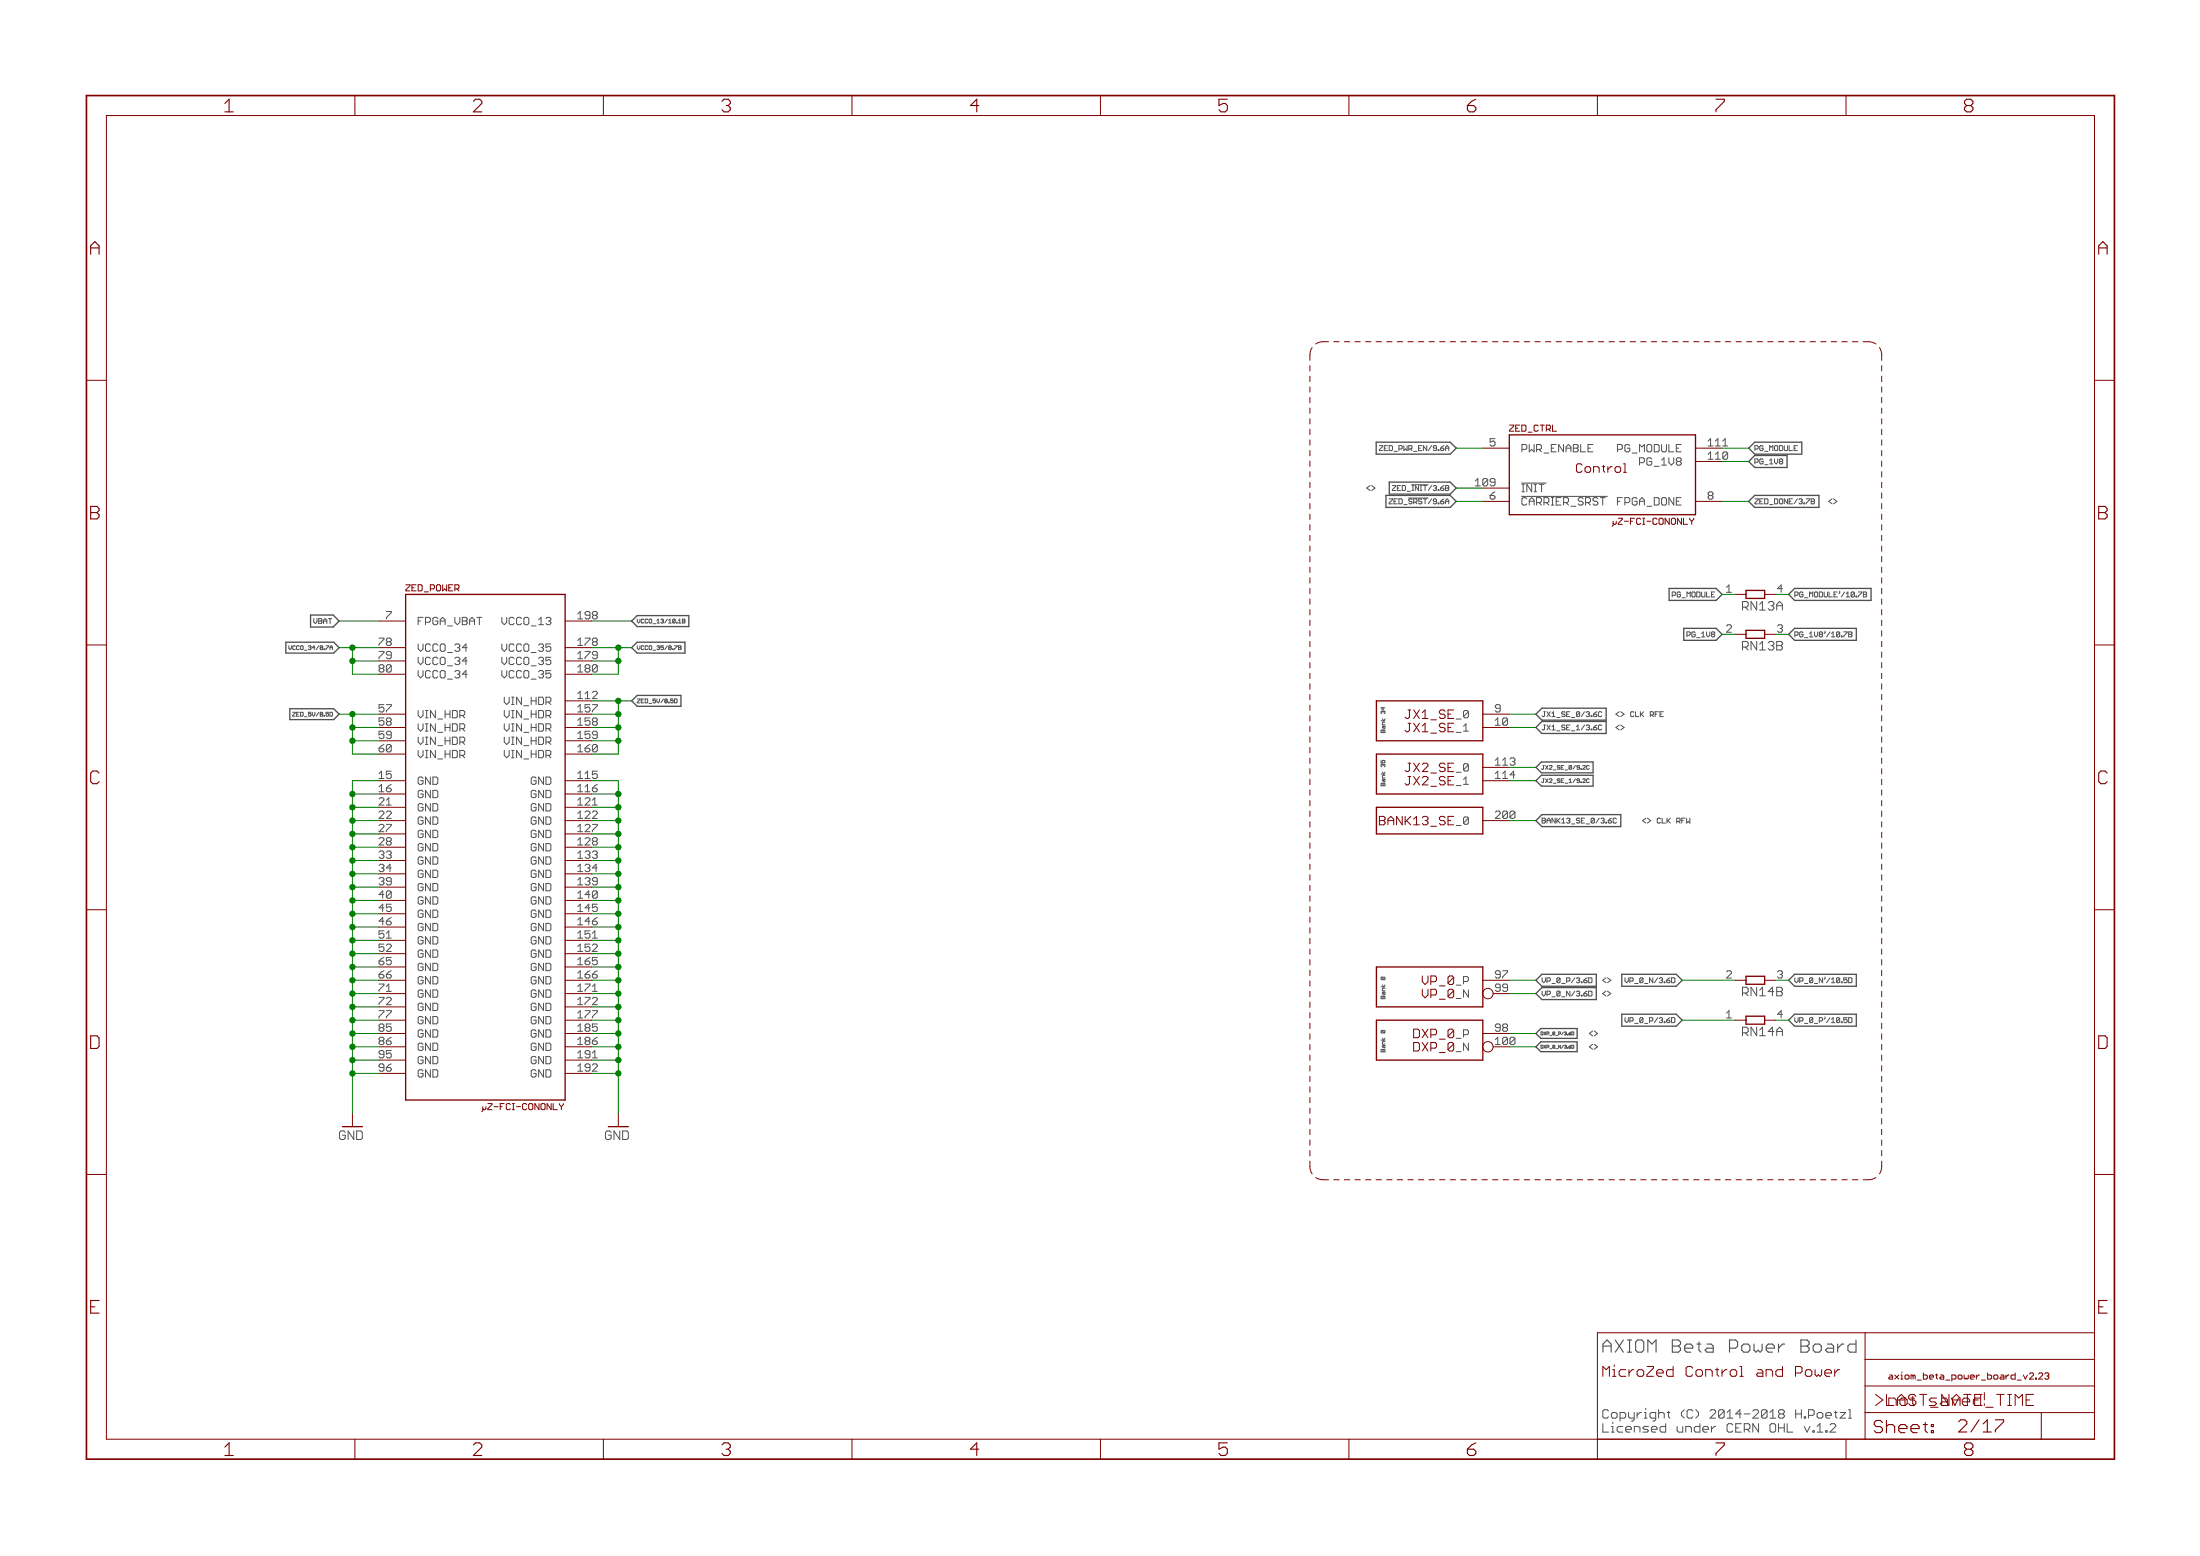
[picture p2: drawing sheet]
<svg xmlns="http://www.w3.org/2000/svg" width="420mm" height="297mm" viewBox="0 0 420 297" stroke-linecap="round" stroke-linejoin="round" font-family="sans-serif">
<path d="M353.3 256.6h1.2M354.5 255.8v2.3h-1.2" fill="none" stroke="#505050" stroke-width=".21"/>
<g fill="none" stroke="#505050" stroke-width=".19">
<path d="M263.4 85.1h.7M264.1 85.2l-.7 .7v.1h.7M265.3 95.2h.6M265.9 95.4l-.6 .6v.2h.6M269 95.1h3.8M269.6 92.5h3.2M290.6 94.8h16.4M290.6 92.2h4.7M303.3 84.9h.9M303.3 86.3h.9M308.9 85.8h.7M308.9 95.7h.5"/>
<path d="M309.6 84.9h-.7v1.4M309.8 95h-.9v1.4M313.1 88.3h.7M313.8 87.4h-.7v1.4M342.6 85.1h.7M342.6 86h.7M95.8 117.9v.9l.5 .5M319.4 113.6h.4M319.8 113h-.4v1M95.8 122.9v1l.5 .4M95.8 125.5v.9l.5 .5M95.8 128v.9l.5 .5"/>
<path d="M305.8 135.9l.1 .1M305.8 138.4l.1 .2M305.9 136.7l-.1 .1M305.9 139.2l-.1 .1M317 135.9h.7M317 136.8h.7M322.2 121.3h.4M322.6 120.6h-.4v1M308.2 156.2l.5 .1M308.7 157l-.5 .1M322.7 156.2v.9l-.3-.3M310.3 186.7v.6l.4 .3"/>
<path d="M310.3 194.3v.6l.4 .3M350.6 272v.3l-1.1 1.1h1.1"/>
</g>
<g fill="none" stroke="#505050" stroke-width=".25">
<path d="M262.8 84.4h14.2l1.1 1.2-1.1 1.1h-14.2zM264.7 94.6h12.3l1.1 1.1-1.1 1.2h-12.3zM265.3 92h11.7l1.1 1.2-1.1 1.1h-11.7zM335.1 94.6h12.3v2.3h-12.3l-1.1-1.2zM335.1 84.4h9v2.3h-9l-1.1-1.1zM335.1 87h6.2v2.2h-6.2l-1.1-1.1zM59.3 117.4h4.3l1.2 1.2-1.2 1.1h-4.3zM120.6 118.6l1.1-1.1h9.9v2.1h-9.9zM318.8 112.3h8.9l1.2 1.2-1.2 1.1h-8.9zM321.6 120h6.1l1.2 1.1-1.2 1.1h-6.1zM341.6 113.5l1.1-1.2h14.6v2.3h-14.6zM54.6 122.6h9.1l1.1 1-1.1 1.1h-9.1z"/>
<path d="M55.4 135.3h8.3l1.1 1-1.1 1.1h-8.3zM120.6 123.6l1.1-1h9.1v2.1h-9.1zM120.6 133.8l1.1-1h8.3v2h-8.3zM293.3 136.3l1.2-1.1h12.2v2.3h-12.2zM293.3 138.9l1.2-1.2h12.2v2.3h-12.2zM341.6 121.1l1.1-1.1h11.8v2.2h-11.8zM293.3 146.5l1.1-1h9.8v2h-9.8zM293.3 149l1.1-1h9.8v2.1h-9.8zM293.3 156.7l1.2-1.2h15v2.3h-15zM293.3 187.1l1.2-1.1h10.4v2.3h-10.4zM293.3 189.7l1.2-1.2h10.4v2.3h-10.4zM293.3 197.3l1-1h6.9v1.9h-6.9z"/>
<path d="M293.3 199.8l1-.9h6.9v1.9h-6.9zM309.7 186h10.4l1.2 1.1-1.2 1.2h-10.4zM309.7 193.6h10.4l1.2 1.2-1.2 1.1h-10.4zM341.6 194.8l1.1-1.2h11.8v2.3h-11.8zM342.7 186h11.8v2.3h-11.8l-1.1-1.2z"/>
</g>
<g fill="none" stroke="#800000" stroke-width=".19">
<path d="M67.8 18.2v3.9M115.2 18.2v3.9M162.7 18.2v3.9M210.2 18.2v3.9M257.6 18.2v3.9M305.1 18.2v3.9M352.6 18.2v3.9M20.3 22.1h379.7v252.6h-379.7zM16.5 72.6h3.8M250.2 69.8v1M250.2 71.8v1.1M250.2 73.9v1"/>
<path d="M250.2 75.9v1M250.2 77.9v1M250.2 79.9v1M250.6 66.4l-.2 .3a4 4 0 0 0-.2 2.1M253.7 65.2a3.6 3.6 0 0 0-2.4 .5M254.7 65.2h1M256.8 65.2h1M258.8 65.2h1M260.8 65.2h1M262.8 65.2h1M264.8 65.2h1.1M266.8 65.2h1.1"/>
<path d="M268.9 65.2h1M270.9 65.2h1M272.9 65.2h1M274.9 65.2h1.1M277 65.2h1M279 65.2h1M281 65.2h1M283 65.2h1.1M285.1 65.2h1M287.1 65.2h1M289.1 65.2h1M291.1 65.2h1"/>
<path d="M293.1 65.2h1.1M295.1 65.2h1.1M297.2 65.2h1M299.2 65.2h1M301.2 65.2h1M303.2 65.2h1.1M305.3 65.2h1M307.3 65.2h1M309.3 65.2h1M311.3 65.2h1.1M313.4 65.2h1M315.4 65.2h1"/>
<path d="M317.4 65.2h1M319.4 65.2h1M321.4 65.2h1.1M323.5 65.2h1M325.5 65.2h1M327.5 65.2h1M329.5 65.2h1M331.6 65.2h1M333.6 65.2h1M335.6 65.2h1M337.6 65.2h1M339.6 65.2h1.1"/>
<path d="M341.7 65.2h1M343.7 65.2h1M345.7 65.2h1M347.7 65.2h1M349.7 65.2h1.1M351.8 65.2h1M353.8 65.2h1M355.8 65.2a3.6 3.6 0 0 1 2.4 .5M358.9 66.4l.2 .3a4 4 0 0 1 .3 2.1M359.4 69.8v1M359.4 71.8v1.1M359.4 73.9v1"/>
<path d="M359.4 75.9v1M359.4 77.9v1M359.4 79.9v1M400 72.6h3.8M250.2 81.9v1.1M250.2 84v1M250.2 86v1M250.2 88v1M250.2 90v1.1M250.2 92.1v1M250.2 94.1v1M250.2 96.1v1"/>
<path d="M250.2 98.1v1.1M283.2 95.7h5M283.2 85.6h5M283.2 93.2h5M308.1 99.5v.8l-.2 .2M308.1 99.9l.2 .2M323.8 95.7h5.1M323.8 85.6h5.1M323.8 88.1h5.1M359.4 81.9v1.1M359.4 84v1M359.4 86v1"/>
<path d="M359.4 88v1M359.4 90v1.1M359.4 92.1v1M359.4 94.1v1M359.4 96.1v1M359.4 98.1v1.1M72.4 118.6h5.1M107.9 118.6h5.1M250.2 100.2v1M250.2 102.2v1M250.2 104.2v1M250.2 106.2v1.1"/>
<path d="M250.2 108.3v1M250.2 110.3v1M250.2 112.3v1M250.2 114.3v1.1M250.2 116.4v1M250.2 118.4v1M331.4 113.5h2.1M337 113.5h2M359.4 100.2v1M359.4 102.2v1M359.4 104.2v1M359.4 106.2v1.1"/>
<path d="M359.4 108.3v1M359.4 110.3v1M359.4 112.3v1M359.4 114.3v1.1M359.4 116.4v1M359.4 118.4v1M16.5 123.1h3.8M72.4 123.6h5.1M72.4 126.2h5.1M72.4 128.7h5.1M72.4 136.3h5.1M72.4 138.9h5.1"/>
<path d="M107.9 123.6h5.1M107.9 126.2h5.1M107.9 128.7h5.1M107.9 136.3h5.1M107.9 138.9h5.1M107.9 133.8h5.1M250.2 120.4v1M250.2 122.4v1.1M250.2 124.5v1M250.2 126.5v1M250.2 128.5v1M250.2 130.5v1.1"/>
<path d="M250.2 132.6v1M250.2 134.6v1M250.2 136.6v1M250.2 138.6v1.1M283.2 136.3h5M283.2 138.9h5M331.4 121.1h2.1M337 121.1h2M359.4 120.4v1M359.4 122.4v1.1M359.4 124.5v1M359.4 126.5v1"/>
<path d="M359.4 128.5v1M359.4 130.5v1.1M359.4 132.6v1M359.4 134.6v1M359.4 136.6v1M359.4 138.6v1.1M400 123.1h3.8M72.4 149h5.1M72.4 151.6h5.1M72.4 154.1h5.1M72.4 156.7h5.1M72.4 159.2h5.1"/>
<path d="M72.4 141.4h5.1M72.4 144h5.1M107.9 149h5.1M107.9 151.6h5.1M107.9 154.1h5.1M107.9 156.7h5.1M107.9 159.2h5.1M107.9 141.4h5.1M107.9 144h5.1M250.2 140.7v1M250.2 142.7v1M250.2 144.7v1"/>
<path d="M250.2 146.7v1.1M250.2 148.8v1M250.2 150.8v1M250.2 152.8v1M250.2 154.8v1.1M250.2 156.9v1M250.2 158.9v1M263.4 156.7h.9M264.3 155.9h-.9v1.6h.9M283.2 149h5M283.2 156.7h5M283.2 146.5h5"/>
<path d="M359.4 140.7v1M359.4 142.7v1M359.4 144.7v1M359.4 146.7v1.1M359.4 148.8v1M359.4 150.8v1M359.4 152.8v1M359.4 154.8v1.1M359.4 156.9v1M359.4 158.9v1M16.5 173.7h3.8M72.4 161.7h5.1"/>
<path d="M72.4 164.3h5.1M72.4 166.8h5.1M72.4 169.4h5.1M72.4 171.9h5.1M72.4 174.4h5.1M72.4 177h5.1M72.4 179.5h5.1M107.9 161.7h5.1M107.9 164.3h5.1M107.9 166.8h5.1M107.9 169.4h5.1M107.9 171.9h5.1"/>
<path d="M107.9 174.4h5.1M107.9 177h5.1M107.9 179.5h5.1M250.2 160.9v1M250.2 162.9v1.1M250.2 165v1M250.2 167v1M250.2 169v1M250.2 171v1.1M250.2 173.1v1M250.2 175.1v1M250.2 177.1v1"/>
<path d="M250.2 179.1v1.1M359.4 160.9v1M359.4 162.9v1.1M359.4 165v1M359.4 167v1M359.4 169v1M359.4 171v1.1M359.4 173.1v1M359.4 175.1v1M359.4 177.1v1M359.4 179.1v1.1M400 173.7h3.8"/>
<path d="M72.4 182.1h5.1M72.4 184.6h5.1M72.4 187.1h5.1M72.4 189.7h5.1M72.4 192.2h5.1M72.4 194.8h5.1M72.4 197.3h5.1M72.4 199.8h5.1M107.9 182.1h5.1M107.9 184.6h5.1M107.9 187.1h5.1M107.9 189.7h5.1"/>
<path d="M107.9 192.2h5.1M107.9 194.8h5.1M107.9 197.3h5.1M107.9 199.8h5.1M250.2 181.2v1M250.2 183.2v1M250.2 185.2v1M250.2 187.2v1.1M250.2 189.3v1M250.2 191.3v1M250.2 193.3v1M250.2 195.3v1.1"/>
<path d="M250.2 197.4v1M250.2 199.4v1M283.2 187.1h5M283.2 197.3h5M331.4 187.1h2.1M331.4 194.8h2.1M337 187.1h2M337 194.8h2M359.4 181.2v1M359.4 183.2v1M359.4 185.2v1M359.4 187.2v1.1"/>
<path d="M359.4 189.3v1M359.4 191.3v1M359.4 193.3v1M359.4 195.3v1.1M359.4 197.4v1M359.4 199.4v1M67.3 212.5v2.6M72.4 202.4h5.1M72.4 204.9h5.1M92.2 211.3v.7l-.2 .2M92.2 211.6l.2 .2M107.9 202.4h5.1"/>
<path d="M107.9 204.9h5.1M118.1 212.5v2.6M250.2 201.4v1M250.2 203.4v1.1M250.2 205.5v1M250.2 207.5v1M250.2 209.5v1M250.2 211.5v1.1M250.2 213.6v1M250.2 215.6v1M250.2 217.6v1M250.2 219.6v1.1"/>
<path d="M359.4 201.4v1M359.4 203.4v1.1M359.4 205.5v1M359.4 207.5v1M359.4 209.5v1M359.4 211.5v1.1M359.4 213.6v1M359.4 215.6v1M359.4 217.6v1M359.4 219.6v1.1M16.5 224.2h3.8M250.2 221.7a3.6 3.6 0 0 0 .4 2.4"/>
<path d="M251.3 224.8l.3 .2a4 4 0 0 0 2.1 .2M254.7 225.2h1M256.8 225.2h1M258.8 225.2h1M260.8 225.2h1M262.8 225.2h1M264.8 225.2h1.1M266.8 225.2h1.1M268.9 225.2h1M270.9 225.2h1M272.9 225.2h1M274.9 225.2h1.1"/>
<path d="M277 225.2h1M279 225.2h1M281 225.2h1M283 225.2h1.1M285.1 225.2h1M287.1 225.2h1M289.1 225.2h1M291.1 225.2h1M293.1 225.2h1.1M295.1 225.2h1.1M297.2 225.2h1M299.2 225.2h1"/>
<path d="M301.2 225.2h1M303.2 225.2h1.1M305.3 225.2h1M307.3 225.2h1M309.3 225.2h1M311.3 225.2h1.1M313.4 225.2h1M315.4 225.2h1M317.4 225.2h1M319.4 225.2h1M321.4 225.2h1.1M323.5 225.2h1"/>
<path d="M325.5 225.2h1M327.5 225.2h1M329.5 225.2h1M331.6 225.2h1M333.6 225.2h1M335.6 225.2h1M337.6 225.2h1M339.6 225.2h1.1M341.7 225.2h1M343.7 225.2h1M345.7 225.2h1M347.7 225.2h1"/>
<path d="M349.7 225.2h1.1M351.8 225.2h1M353.8 225.2h1M358.2 224.8l-.3 .2a3.8 3.8 0 0 1-2.1 .2M359.4 221.7a3.6 3.6 0 0 1-.5 2.4M400 224.2h3.8M356.2 254.4v20.3M356.2 259.5h43.8M400 254.4h-94.9v24.2M67.8 274.7v3.9M115.2 274.7v3.9M162.7 274.7v3.9"/>
<path d="M210.2 274.7v3.9M257.6 274.7v3.9M352.6 274.7v3.9M356.2 269.7h43.8M356.2 264.6h43.8M358.2 266.2l1.4 1.1-1.4 1M379.2 268.6h1.4M381.3 266.2h1.5M382 266.2v2.1M383.4 266.2h.8M383.4 268.3h.8M383.8 266.2v2.1"/>
<path d="M384.9 268.3v-2.1l.7 .7 .6-.7v2.1M386.9 267.3h.7M388.4 266.2h-1.5v2.1h1.5M389.8 269.7v5"/>
<circle cx="284.2" cy="189.7" r=".99"/>
<circle cx="284.2" cy="199.8" r=".99"/>
</g>
<path d="M288.2 83h35.6v15.3h-35.6zM77.5 113.5h30.4v96.5h-30.4zM333.5 114.2v-1.5h3.5v1.5M262.9 133.8h20.3v7.6h-20.3zM333.5 121.9v-1.6h3.5v1.6M262.9 144h20.3v7.6h-20.3zM262.9 154.1h20.3v5.1h-20.3zM262.9 184.6h20.3v7.6h-20.3zM262.9 194.8h20.3v7.6h-20.3zM333.5 187.9v-1.5h3.5v1.5M333.5 195.5v-1.5h3.5v1.5" fill="none" stroke="#800000" stroke-width=".25"/>
<path d="M359.5 271.5l-.4-.3h-.8l-.4 .3v.4l.4 .4h.8l.4 .4v.4l-.4 .4h-.8l-.4-.4M360.3 271.2v2.3M360.3 272.3l.4-.4h.8l.3 .4v1.2M362.6 272.7h1.6v-.4l-.4-.4h-.8l-.4 .4v.8l.4 .4h.8M365 272.7h1.5v-.4l-.4-.4h-.7l-.4 .4v.8l.4 .4h.7M367.3 271.9h.8M367.7 271.5v1.6l.4 .4M368.9 271.9h.4v.4h-.4zM368.9 273.1h.4v.4h-.4z" fill="none" stroke="#800000" stroke-width=".21"/>
<path d="M16.5 18.2h387.3v260.4h-387.3z" fill="none" stroke="#800000" stroke-width=".32"/>
<g fill="none" stroke="#008000" stroke-width=".19">
<path d="M278.1 85.6h5.1M278.1 93.2h5.1M278.1 95.7h5.1M328.9 85.6h5.1M328.9 88.1h5.1M328.9 95.7h5.1M64.8 118.6h7.6M113 118.6h7.6M328.9 113.5h2.5M339 113.5h2.6M64.8 123.6h7.6M64.8 136.3h7.6"/>
<path d="M67.3 123.6v5.1h5.1M67.3 126.2h5.1M67.3 136.3v7.7h5.1M67.3 138.9h5.1M113 126.2h5.1M113 123.6h7.6M113 133.8h7.6M113 136.3h5.1M113 138.9h5.1M118.1 123.6v5.1h-5.1M118.1 133.8v10.2h-5.1M288.2 136.3h5.1"/>
<path d="M288.2 138.9h5.1M328.9 121.1h2.5M339 121.1h2.6M67.3 141.4h5.1M67.3 151.6h5.1M67.3 154.1h5.1M67.3 156.7h5.1M67.3 159.2h5.1M72.4 149h-5.1v63.5M113 149h5.1v63.5M113 141.4h5.1M113 151.6h5.1"/>
<path d="M113 154.1h5.1M113 156.7h5.1M113 159.2h5.1M288.2 149h5.1M288.2 156.7h5.1M288.2 146.5h5.1M67.3 161.7h5.1M67.3 164.3h5.1M67.3 166.8h5.1M67.3 169.4h5.1M67.3 171.9h5.1M67.3 174.4h5.1"/>
<path d="M67.3 177h5.1M67.3 179.5h5.1M113 161.7h5.1M113 164.3h5.1M113 166.8h5.1M113 169.4h5.1M113 171.9h5.1M113 174.4h5.1M113 177h5.1M113 179.5h5.1M67.3 182.1h5.1M67.3 184.6h5.1"/>
<path d="M67.3 187.1h5.1M67.3 189.7h5.1M67.3 192.2h5.1M67.3 194.8h5.1M67.3 197.3h5.1M67.3 199.8h5.1M113 182.1h5.1M113 184.6h5.1M113 187.1h5.1M113 189.7h5.1M113 192.2h5.1M113 194.8h5.1"/>
<path d="M113 197.3h5.1M113 199.8h5.1M288.2 187.1h5.1M288.2 189.7h5.1M288.2 197.3h5.1M288.2 199.8h5.1M321.3 187.1h10.1M321.3 194.8h10.1M339 187.1h2.6M339 194.8h2.6M67.3 202.4h5.1M67.3 204.9h5.1"/>
<path d="M113 202.4h5.1M113 204.9h5.1"/>
</g>
<g fill="#008000" stroke="#008000" stroke-width=".19">
<circle cx="118.1" cy="126.2" r=".51"/>
<circle cx="118.1" cy="123.6" r=".51"/>
<circle cx="67.3" cy="126.2" r=".51"/>
<circle cx="67.3" cy="123.6" r=".51"/>
<circle cx="118.1" cy="136.3" r=".51"/>
<circle cx="118.1" cy="138.9" r=".51"/>
<circle cx="118.1" cy="141.4" r=".51"/>
<circle cx="118.1" cy="133.8" r=".51"/>
<circle cx="67.3" cy="141.4" r=".51"/>
<circle cx="67.3" cy="138.9" r=".51"/>
<circle cx="67.3" cy="136.3" r=".51"/>
<circle cx="67.3" cy="151.6" r=".51"/>
<circle cx="67.3" cy="154.1" r=".51"/>
<circle cx="67.3" cy="156.7" r=".51"/>
<circle cx="67.3" cy="159.2" r=".51"/>
<circle cx="67.3" cy="161.7" r=".51"/>
<circle cx="67.3" cy="164.3" r=".51"/>
<circle cx="67.3" cy="166.8" r=".51"/>
<circle cx="67.3" cy="169.4" r=".51"/>
<circle cx="67.3" cy="171.9" r=".51"/>
<circle cx="67.3" cy="174.4" r=".51"/>
<circle cx="67.3" cy="177" r=".51"/>
<circle cx="67.3" cy="179.5" r=".51"/>
<circle cx="67.3" cy="182.1" r=".51"/>
<circle cx="67.3" cy="184.6" r=".51"/>
<circle cx="67.3" cy="187.1" r=".51"/>
<circle cx="67.3" cy="189.7" r=".51"/>
<circle cx="67.3" cy="192.2" r=".51"/>
<circle cx="67.3" cy="194.8" r=".51"/>
<circle cx="67.3" cy="197.3" r=".51"/>
<circle cx="67.3" cy="199.8" r=".51"/>
<circle cx="67.3" cy="202.4" r=".51"/>
<circle cx="67.3" cy="204.9" r=".51"/>
<circle cx="118.1" cy="151.6" r=".51"/>
<circle cx="118.1" cy="154.1" r=".51"/>
<circle cx="118.1" cy="156.7" r=".51"/>
<circle cx="118.1" cy="159.2" r=".51"/>
<circle cx="118.1" cy="161.7" r=".51"/>
<circle cx="118.1" cy="164.3" r=".51"/>
<circle cx="118.1" cy="166.8" r=".51"/>
<circle cx="118.1" cy="169.4" r=".51"/>
<circle cx="118.1" cy="171.9" r=".51"/>
<circle cx="118.1" cy="174.4" r=".51"/>
<circle cx="118.1" cy="177" r=".51"/>
<circle cx="118.1" cy="179.5" r=".51"/>
<circle cx="118.1" cy="182.1" r=".51"/>
<circle cx="118.1" cy="184.6" r=".51"/>
<circle cx="118.1" cy="187.1" r=".51"/>
<circle cx="118.1" cy="189.7" r=".51"/>
<circle cx="118.1" cy="192.2" r=".51"/>
<circle cx="118.1" cy="194.8" r=".51"/>
<circle cx="118.1" cy="197.3" r=".51"/>
<circle cx="118.1" cy="199.8" r=".51"/>
<circle cx="118.1" cy="202.4" r=".51"/>
<circle cx="118.1" cy="204.9" r=".51"/>
</g>
<g font-size="3.7" fill="#800000">
<text x="42.9" y="21.4">1</text>
<text x="90.4" y="21.4">2</text>
<text x="137.9" y="21.4">3</text>
<text x="185.3" y="21.4">4</text>
<text x="232.8" y="21.4">5</text>
<text x="280.3" y="21.4">6</text>
<text x="327.7" y="21.4">7</text>
<text x="375.2" y="21.4">8</text>
<text x="17.3" y="48.6">A</text>
<text x="400.8" y="48.6">A</text>
<text x="17.3" y="99.2">B</text>
<text x="400.8" y="99.2">B</text>
<text x="17.3" y="149.7">C</text>
<text x="400.8" y="149.7">C</text>
<text x="17.3" y="200.2">D</text>
<text x="400.8" y="200.2">D</text>
<text x="17.3" y="250.8">E</text>
<text x="400.8" y="250.8">E</text>
<text x="42.9" y="277.9">1</text>
<text x="90.4" y="277.9">2</text>
<text x="137.9" y="277.9">3</text>
<text x="185.3" y="277.9">4</text>
<text x="232.8" y="277.9">5</text>
<text x="280.3" y="277.9">6</text>
<text x="327.7" y="277.9">7</text>
<text x="375.2" y="277.9">8</text>
</g>
<text font-size="3.6" fill="#505050" x="306" y="258.2">AXIOM Beta Power Board</text>
<text font-size="3.6" fill="#800000" x="374" y="273.5">2/17</text>
<text font-size="3.2" fill="#800000" x="360.6" y="268.4">not saved!</text>
<text font-size="2.9" fill="#800000" x="306" y="262.8">MicroZed Control and Power</text>
<g font-size="2.5" fill="#800000">
<text x="300.8" y="90.2">Control</text>
<text x="332.7" y="116.5">RN13A</text>
<text x="332.7" y="124.1">RN13B</text>
<text x="269.1" y="137.2">JX1_SE</text>
<text x="269.1" y="139.8">JX1_SE</text>
<text x="269.1" y="147.4">JX2_SE</text>
<text x="269.1" y="149.9">JX2_SE</text>
<text x="264.6" y="157.5">BANK13_SE</text>
<text x="272.1" y="188">VP_0</text>
<text x="272.1" y="190.6">VP_0</text>
<text x="332.7" y="190.2">RN14B</text>
<text x="332.7" y="197.8">RN14A</text>
<text x="270.6" y="198.2">DXP_0</text>
<text x="270.6" y="200.7">DXP_0</text>
<text x="64.8" y="217.6">GND</text>
<text x="115.6" y="217.6">GND</text>
</g>
<g font-size="2.5" fill="#505050">
<text x="306" y="270.8">Copyright (C) 2014-2018 H.Poetzl</text>
<text x="306" y="273.5">Licensed under CERN OHL v.1.2</text>
</g>
<g font-size="2.1" fill="#505050">
<text x="284.6" y="85.2">5</text>
<text x="290.6" y="86.3">PWR_ENABLE</text>
<text x="309.9" y="86.3">PG_MODULE</text>
<text x="313.7" y="88.8">PG_1V8</text>
<text x="326.2" y="85.2">111</text>
<text x="326.2" y="87.7">110</text>
<text x="282" y="92.8">109</text>
<text x="284.6" y="95.4">6</text>
<text x="290.6" y="93.9">INIT</text>
<text x="326.2" y="95.4">8</text>
<text x="290.6" y="96.5">CARRIER_SRST</text>
<text x="309.9" y="96.5">FPGA_DONE</text>
<text x="329.8" y="113.1">1</text>
<text x="339.4" y="113.1">4</text>
<text x="73.8" y="118.2">7</text>
<text x="79.8" y="119.3">FPGA_VBAT</text>
<text x="96.6" y="119.3">VCCO_13</text>
<text x="110.3" y="118.2">198</text>
<text x="72.5" y="125.8">79</text>
<text x="72.5" y="123.3">78</text>
<text x="79.8" y="124.4">VCCO_34</text>
<text x="96.6" y="124.4">VCCO_35</text>
<text x="110.3" y="123.3">178</text>
<text x="110.3" y="125.8">179</text>
<text x="329.8" y="120.7">2</text>
<text x="339.4" y="120.7">3</text>
<text x="72.5" y="128.4">80</text>
<text x="79.8" y="129.5">VCCO_34</text>
<text x="79.8" y="126.9">VCCO_34</text>
<text x="96.6" y="126.9">VCCO_35</text>
<text x="96.6" y="129.5">VCCO_35</text>
<text x="110.3" y="128.4">180</text>
<text x="72.5" y="136">57</text>
<text x="79.8" y="137.1">VIN_HDR</text>
<text x="96.6" y="137.1">VIN_HDR</text>
<text x="96.6" y="134.6">VIN_HDR</text>
<text x="110.3" y="136">157</text>
<text x="110.3" y="133.4">112</text>
<text x="278.3" y="137.1">_0</text>
<text x="285.5" y="136">9</text>
<text x="72.5" y="143.6">60</text>
<text x="72.5" y="141.1">59</text>
<text x="72.5" y="138.5">58</text>
<text x="79.8" y="142.2">VIN_HDR</text>
<text x="79.8" y="139.6">VIN_HDR</text>
<text x="96.6" y="139.6">VIN_HDR</text>
<text x="96.6" y="142.2">VIN_HDR</text>
<text x="110.3" y="138.5">158</text>
<text x="110.3" y="141.1">159</text>
<text x="110.3" y="143.6">160</text>
<text x="278.3" y="139.6">_1</text>
<text x="285.5" y="138.5">10</text>
<text x="72.5" y="148.7">15</text>
<text x="79.8" y="149.8">GND</text>
<text x="79.8" y="144.7">VIN_HDR</text>
<text x="96.6" y="144.7">VIN_HDR</text>
<text x="101.7" y="149.8">GND</text>
<text x="110.3" y="148.7">115</text>
<text x="278.3" y="147.3">_0</text>
<text x="278.3" y="149.8">_1</text>
<text x="285.5" y="146.1">113</text>
<text x="285.5" y="148.7">114</text>
<text x="72.5" y="151.2">16</text>
<text x="72.5" y="153.8">21</text>
<text x="79.8" y="152.3">GND</text>
<text x="79.8" y="154.9">GND</text>
<text x="101.7" y="152.3">GND</text>
<text x="101.7" y="154.9">GND</text>
<text x="110.3" y="151.2">116</text>
<text x="110.3" y="153.8">121</text>
<text x="72.5" y="156.3">22</text>
<text x="72.5" y="158.8">27</text>
<text x="72.5" y="161.4">28</text>
<text x="79.8" y="157.4">GND</text>
<text x="79.8" y="160">GND</text>
<text x="101.7" y="157.4">GND</text>
<text x="101.7" y="160">GND</text>
<text x="110.3" y="156.3">122</text>
<text x="110.3" y="158.8">127</text>
<text x="110.3" y="161.4">128</text>
<text x="278.3" y="157.4">_0</text>
<text x="285.5" y="156.3">200</text>
<text x="72.5" y="163.9">33</text>
<text x="72.5" y="166.5">34</text>
<text x="79.8" y="162.5">GND</text>
<text x="79.8" y="165">GND</text>
<text x="79.8" y="167.6">GND</text>
<text x="101.7" y="162.5">GND</text>
<text x="101.7" y="165">GND</text>
<text x="101.7" y="167.6">GND</text>
<text x="110.3" y="163.9">133</text>
<text x="110.3" y="166.5">134</text>
<text x="72.5" y="169">39</text>
<text x="72.5" y="171.5">40</text>
<text x="79.8" y="170.1">GND</text>
<text x="79.8" y="172.7">GND</text>
<text x="101.7" y="170.1">GND</text>
<text x="101.7" y="172.7">GND</text>
<text x="110.3" y="169">139</text>
<text x="110.3" y="171.5">140</text>
<text x="72.5" y="174.1">45</text>
<text x="72.5" y="176.6">46</text>
<text x="72.5" y="179.2">51</text>
<text x="79.8" y="175.2">GND</text>
<text x="79.8" y="177.7">GND</text>
<text x="101.7" y="175.2">GND</text>
<text x="101.7" y="177.7">GND</text>
<text x="110.3" y="174.1">145</text>
<text x="110.3" y="176.6">146</text>
<text x="110.3" y="179.2">151</text>
<text x="72.5" y="181.7">52</text>
<text x="72.5" y="184.2">65</text>
<text x="79.8" y="180.3">GND</text>
<text x="79.8" y="182.8">GND</text>
<text x="79.8" y="185.4">GND</text>
<text x="101.7" y="180.3">GND</text>
<text x="101.7" y="182.8">GND</text>
<text x="101.7" y="185.4">GND</text>
<text x="110.3" y="181.7">152</text>
<text x="110.3" y="184.2">165</text>
<text x="72.5" y="186.8">66</text>
<text x="72.5" y="189.3">71</text>
<text x="72.5" y="191.9">72</text>
<text x="79.8" y="187.9">GND</text>
<text x="79.8" y="190.4">GND</text>
<text x="101.7" y="187.9">GND</text>
<text x="101.7" y="190.4">GND</text>
<text x="110.3" y="186.8">166</text>
<text x="110.3" y="189.3">171</text>
<text x="110.3" y="191.9">172</text>
<text x="285.5" y="186.8">97</text>
<text x="329.8" y="186.8">2</text>
<text x="339.4" y="186.8">3</text>
<text x="72.5" y="194.4">77</text>
<text x="72.5" y="196.9">85</text>
<text x="79.8" y="193">GND</text>
<text x="79.8" y="195.5">GND</text>
<text x="101.7" y="193">GND</text>
<text x="101.7" y="195.5">GND</text>
<text x="110.3" y="194.4">177</text>
<text x="110.3" y="196.9">185</text>
<text x="285.5" y="196.9">98</text>
<text x="329.8" y="194.4">1</text>
<text x="339.4" y="194.4">4</text>
<text x="72.5" y="199.5">86</text>
<text x="72.5" y="202">95</text>
<text x="79.8" y="198">GND</text>
<text x="79.8" y="200.6">GND</text>
<text x="79.8" y="203.1">GND</text>
<text x="101.7" y="198">GND</text>
<text x="101.7" y="200.6">GND</text>
<text x="101.7" y="203.1">GND</text>
<text x="110.3" y="199.5">186</text>
<text x="110.3" y="202">191</text>
<text x="72.5" y="204.6">96</text>
<text x="79.8" y="205.7">GND</text>
<text x="101.7" y="205.7">GND</text>
<text x="110.3" y="204.6">192</text>
</g>
<g font-size="2.1" fill="#800000">
<text x="278.3" y="190.4">_N</text>
<text x="278.3" y="187.9">_P</text>
<text x="285.5" y="189.3">99</text>
<text x="278.3" y="200.6">_N</text>
<text x="278.3" y="198">_P</text>
<text x="285.5" y="199.5">100</text>
</g>
<g font-size="1.8" fill="#800000">
<text x="288.3" y="82.4">ZED_CTRL</text>
<text x="308.7" y="100.1">µZ-FCI-CONONLY</text>
<text x="77.5" y="112.8">ZED_POWER</text>
<text x="92.8" y="211.9">µZ-FCI-CONONLY</text>
<text x="360.6" y="263.3">axiom_beta_power_board_v2.23</text>
</g>
<g font-size="1.4" fill="#505050">
<text x="264.3" y="86.1">ZED_PWR_EN/9.6A</text>
<text x="335.1" y="88.6">PG_1V8</text>
<text x="335.1" y="86.1">PG_MODULE</text>
<text x="261.2" y="93.7">&lt;&gt;</text>
<text x="265.9" y="93.7">ZED_INIT/3.6B</text>
<text x="265.9" y="96.2">ZED_SRST/9.6A</text>
<text x="335.1" y="96.2">ZED_DONE/3.7B</text>
<text x="349.2" y="96.2">&lt;&gt;</text>
<text x="320.1" y="114">PG_MODULE</text>
<text x="342.7" y="114">PG_MODULE'/10.7B</text>
<text x="60.2" y="119.1">VBAT</text>
<text x="322.7" y="121.6">PG_1V8</text>
<text x="342.7" y="121.6">PG_1V8'/10.7B</text>
<text x="294.5" y="136.8">JX1_SE_0/3.6C</text>
<text x="308.6" y="136.8">&lt;&gt; CLK RFE</text>
<text x="294.5" y="139.4">JX1_SE_1/3.6C</text>
<text x="308.6" y="139.4">&lt;&gt;</text>
<text x="294.5" y="157.2">BANK13_SE_0/3.6C</text>
<text x="313.7" y="157.2">&lt;&gt; CLK RFW</text>
<text x="294.5" y="187.6">VP_0_P/3.6D</text>
<text x="294.5" y="190.2">VP_0_N/3.6D</text>
<text x="306" y="187.6">&lt;&gt;</text>
<text x="306" y="190.2">&lt;&gt;</text>
<text x="310.8" y="187.6">VP_0_N/3.6D</text>
<text x="342.7" y="187.6">VP_0_N'/10.5D</text>
<text x="303.5" y="197.8">&lt;&gt;</text>
<text x="310.8" y="195.3">VP_0_P/3.6D</text>
<text x="342.7" y="195.3">VP_0_P'/10.5D</text>
<text x="303.5" y="200.3">&lt;&gt;</text>
</g>
<g font-size="1.1" fill="#505050">
<text x="121.7" y="119">VCCO_13/10.1B</text>
<text x="55.3" y="124">VCCO_34/8.7A</text>
<text x="121.7" y="124">VCCO_35/8.7B</text>
<text x="56" y="136.7">ZED_5V/8.5D</text>
<text x="121.7" y="134.2">ZED_5V/8.5D</text>
<text x="264.5" y="139.9" transform="rotate(-90 264.5 139.9)">Bank 34</text>
<text x="294.4" y="146.9">JX2_SE_0/9.2C</text>
<text x="294.4" y="149.4">JX2_SE_1/9.2C</text>
<text x="264.5" y="150.1" transform="rotate(-90 264.5 150.1)">Bank 35</text>
<text x="264.5" y="190.7" transform="rotate(-90 264.5 190.7)">Bank 0</text>
<text x="264.5" y="200.8" transform="rotate(-90 264.5 200.8)">Bank 0</text>
</g>
<g font-size=".8" fill="#505050">
<text x="294.3" y="197.6">DXP_0_P/3.6D</text>
<text x="294.3" y="200.1">DXP_0_N/3.6D</text>
</g>
</svg>
